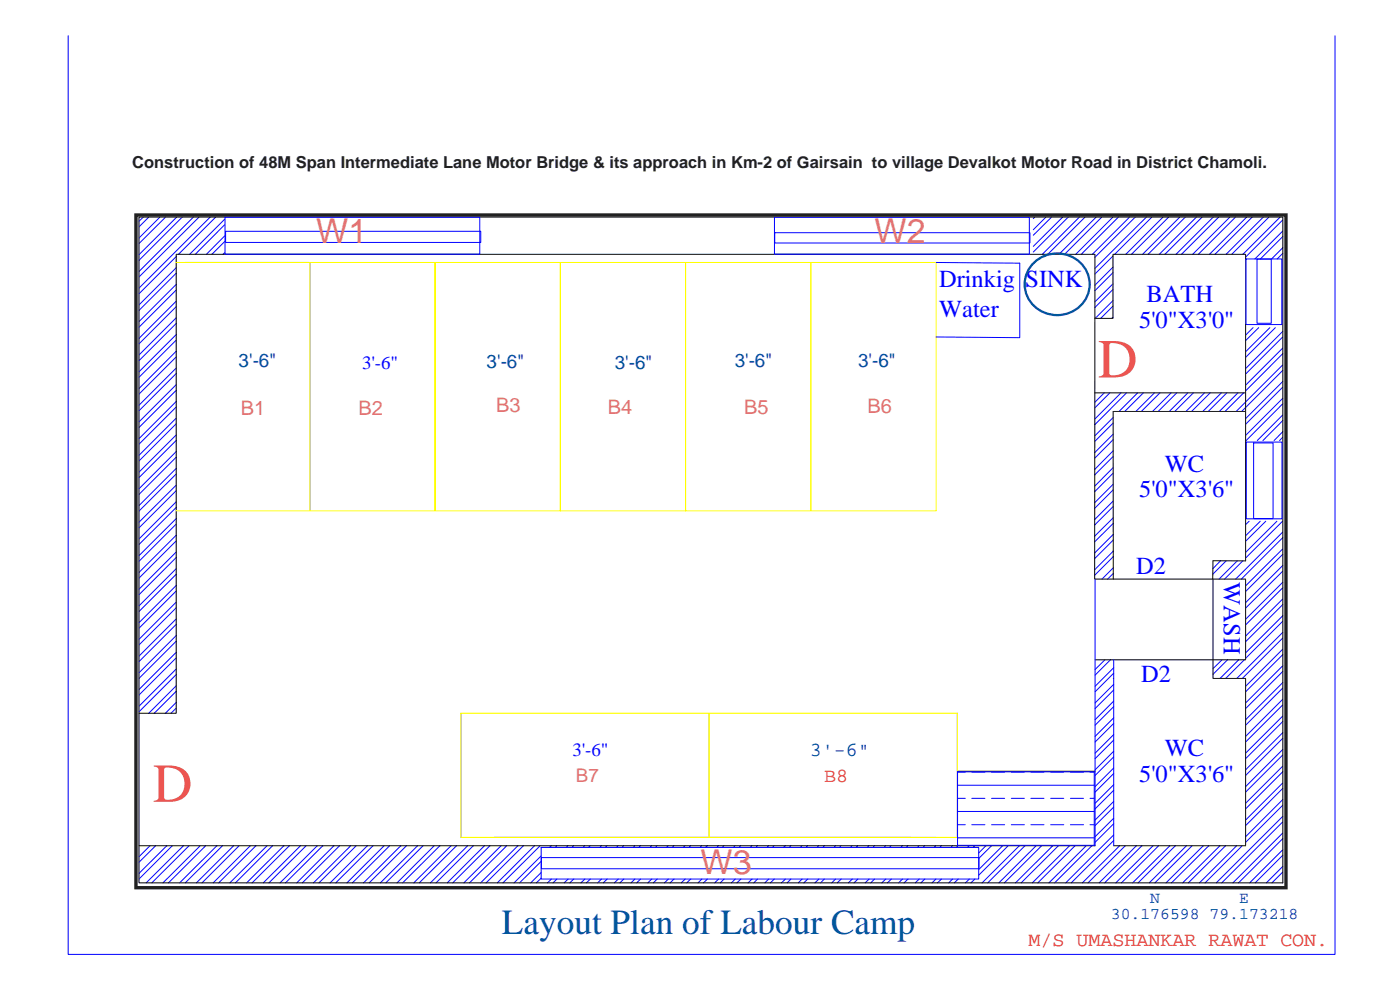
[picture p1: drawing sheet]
<svg xmlns="http://www.w3.org/2000/svg" width="420mm" height="297mm" viewBox="0 0 420 297" stroke-linecap="round" stroke-linejoin="round" font-family="sans-serif">
<!-- layer: 0 -->
<g fill="none" stroke="#00f" stroke-width=".3">
<path d="M20.5 10.7v275.7h380.2v-275.7M43 65.1l-1.3 1.3M44.7 65.1l-3 3M48 65.1l-6.3 6.3M49.7 65.1l-8 8M52.9 77l-11.2 11.2M53.1 65.1l-11.4 11.3M54.7 65.1l-13 13M55.4 78.8h37.6v74.5M58.1 65.1l-16.4 16.4M59.7 65.1l-18 18M63.1 65.1l-21.4 21.4"/>
<path d="M64.7 65.1l-11.1 11.2M67.4 65.8l-10.5 10.5M67.4 70.8l-5.5 5.5M67.4 75.8l-.5 .5M67.4 67.5l-8.8 8.8M67.4 72.5l-3.8 3.8M67.5 65.2h76.5v11.1h-76.5zM67.7 69.4h76.6v3.3h-76.6zM232.4 65.2h76.5v11.1h-76.5zM232.5 69.8h76.6v3.1h-76.6zM280.9 78.8l25.1 .2v22.3l-25.1-.2M310.6 65.1l-.5 .5"/>
<path d="M313.9 65.1l-3.8 3.8M315.6 65.1l-5.5 5.5M319 65.1l-8.9 8.8M320.6 65.1l-10.5 10.5M323.9 65.1l-11.1 11.2M325.6 65.1l-11.1 11.2M329 65.1l-11.2 11.2M330.7 65.1l-11.2 11.2M334 65.1l-11.2 11.2M334 76.8l-5.4 5.4M335.7 65.1l-11.2 11.2M339 65.1l-11.2 11.2"/>
<path d="M340.7 65.1l-12.1 12.1M344.1 65.1l-15.5 15.4M345.7 65.1l-11.2 11.2M349.1 65.1l-11.2 11.2M350.7 65.1l-11.1 11.2M354.1 65.1l-11.2 11.2M355.7 65.1l-11.1 11.2M359.1 65.1l-11.2 11.2M360.8 65.1l-11.2 11.2M364.1 65.1l-11.2 11.2M365.8 65.1l-11.2 11.2M369.1 65.1l-11.2 11.2"/>
<path d="M370.8 65.1l-11.2 11.2M373.9 77.7h10.8v19.7h-10.8zM374.2 65.1l-11.2 11.2M375.8 65.1l-11.2 11.2M377.2 77.7h4.3v19.3h-4.3zM379.2 65.1l-11.2 11.2M380.8 65.1l-11.1 11.2M384.2 65.1l-11.2 11.2M385 69.3l-8.4 8.4M385 76l-1.7 1.7M385 74.3l-3.4 3.4M385 66l-11.2 11.1"/>
<path d="M385 71l-6.7 6.7M52.9 80.3l-11.2 11.2M52.9 85.3l-11.2 11.2M52.9 90.4l-11.2 11.1M52.9 95.3l-11.2 11.2M52.9 82l-11.2 11.1M52.9 87l-11.2 11.2M52.9 92l-11.2 11.2M52.9 97l-11.2 11.2M334 90.2l-5.3 5.3M334 80.2l-5.4 5.4M334 85.1l-5.4 5.5"/>
<path d="M334 95.2l-.3 .3M334 81.8l-5.4 5.4M334 86.8l-5.4 5.5M334 91.8l-3.7 3.7M376.1 98.3l-2.3 2.3M377.8 98.3l-4 3.9M381.1 98.3l-7.3 7.3M382.7 98.3l-8.9 8.9M385 99.4l-11.2 11.2M52.9 100.4l-11.2 11.2M52.9 105.4l-11.2 11.2M52.9 110.4l-11.2 11.2"/>
<path d="M52.9 115.4l-11.2 11.2M52.9 102l-11.2 11.2M52.9 107.1l-11.2 11.2M52.9 112.1l-11.2 11.1M52.9 117.1l-11.2 11.2M331.4 117.9l-2.8 2.8M333.1 117.9l-4.5 4.5M336.4 117.9l-7.8 7.8M338.1 117.9l-9.5 9.5M341.4 117.9l-5.6 5.6M343.1 117.9l-5.6 5.6M346.5 117.9l-5.6 5.6"/>
<path d="M348.1 117.9l-5.6 5.6M351.5 117.9l-5.6 5.6M353.2 117.9l-5.6 5.6M356.5 117.9l-5.6 5.6M358.2 117.9l-5.6 5.6M361.5 117.9l-5.6 5.6M363.2 117.9l-5.6 5.6M366.5 117.9l-5.6 5.6M368.2 117.9l-5.6 5.6M371.5 117.9l-5.6 5.6M373.2 117.9l-5.6 5.6M385 109.4l-14 14.1"/>
<path d="M385 116.1l-11.2 11.2M385 104.4l-11.2 11.2M385 119.5l-11.2 11.2M385 101.1l-11.2 11.1M385 106.1l-11.2 11.2M385 111.1l-12.4 12.4M385 114.4l-11.2 11.2M52.9 120.5l-11.2 11.1M52.9 125.4l-11.2 11.2M52.9 130.5l-11.2 11.2M52.9 135.5l-11.2 11.2M52.9 122.1l-11.2 11.2"/>
<path d="M52.9 127.1l-11.2 11.2M52.9 132.1l-11.2 11.2M52.9 137.2l-11.2 11.2M334.1 126.9l-5.5 5.5M334.1 125.3l-5.5 5.5M334.1 130.3l-5.5 5.5M334.1 135.3l-5.5 5.5M334.1 131.9l-5.5 5.6M334.1 137l-5.5 5.5M374 132.6h10.7v23.1h-10.7zM376.2 132.9h5.9v22.7h-5.9zM385 121.1l-11 11.1"/>
<path d="M385 124.5l-7.7 7.7M385 129.5l-2.6 2.7M385 126.2l-6 6M385 131.2l-1 1M52.9 140.5l-11.2 11.2M52.9 145.6l-11.2 11.1M52.9 150.6l-11.2 11.1M52.9 155.6l-11.2 11.1M52.9 142.2l-11.2 11.1M52.9 147.2l-11.2 11.2M52.9 152.2l-11.2 11.2M52.9 157.2l-11.2 11.2"/>
<path d="M334.1 147l-5.6 5.5M334.1 140.3l-5.5 5.6M334.1 145.3l-5.6 5.5M334.1 150.3l-5.6 5.6M334.1 142l-5.5 5.5M334.1 152l-5.6 5.5M334.1 155.3l-5.6 5.6M334.1 157l-5.6 5.6M374.9 156.4l-1.1 1M378.2 156.4l-4.4 4.4M379.9 156.4l-6.1 6M383.2 156.4l-9.4 9.3"/>
<path d="M384.9 156.4l-11.1 11M385 159.6l-14.1 14.2M52.9 160.6l-11.2 11.2M52.9 165.6l-11.2 11.2M52.9 170.6l-11.2 11.2M52.9 175.7l-11.2 11.1M52.9 162.3l-11.2 11.2M52.9 167.3l-11.2 11.1M52.9 172.3l-11.2 11.2M52.9 177.3l-11.2 11.2M328.6 173.9v79.9M334.1 160.3l-5.6 5.6"/>
<path d="M334.1 167l-5.6 5.6M334.1 165.4l-5.6 5.6M334.1 170.4l-3.4 3.4M334.1 162l-5.6 5.6M334.1 172.1l-1.7 1.7M366.3 168.2l-2.3 2.4M368 168.3l-4 4M371.3 168.3l-5.4 5.5M373 168.3l-5.5 5.5M385 164.6l-11.2 11.2M385 169.6l-11.2 11.2M385 174.7l-11.2 11.1"/>
<path d="M385 179.7l-11.2 11.2M385 161.3l-12.5 12.5M385 166.3l-11.2 11.2M385 171.3l-11.2 11.2M385 176.3l-11.2 11.2M52.9 180.7l-11.2 11.1M52.9 185.7l-11.2 11.2M52.9 190.7l-11.2 11.2M52.9 195.7l-11.2 11.2M52.9 182.3l-11.2 11.2M52.9 187.3l-11.2 11.2M52.9 192.4l-11.2 11.2"/>
<path d="M52.9 197.4l-11.2 11.1M331.6 198l-3 2.9M333.3 198l-4.7 4.6M334.2 198v55.8M366.7 198l-2.7 2.6M368.4 198l-4.4 4.3M371.7 198l-5.5 5.6M373.4 198l-5.6 5.6M385 184.7l-11.2 11.2M385 189.7l-13.8 13.9M385 194.7l-11.2 11.2M385 199.7l-11.2 11.2"/>
<path d="M385 181.4l-11.2 11.1M385 186.4l-11.2 11.1M385 191.4l-12.2 12.2M385 196.4l-11.2 11.2M52.9 200.7l-11.2 11.2M52.9 205.8l-8.3 8.2M52.9 210.7l-3.3 3.3M52.9 202.4l-11.2 11.2M52.9 207.4l-6.6 6.6M52.9 212.4l-1.6 1.6M138.3 214v37.3M212.8 214v37.3"/>
<path d="M287.3 214v37.3M334.2 200.3l-5.6 5.6M334.2 205.3l-5.6 5.6M334.2 210.4l-5.6 5.6M334.2 215.4l-5.6 5.6M334.2 202l-5.6 5.6M334.2 207l-5.6 5.6M334.2 212l-5.6 5.6M334.2 217.1l-5.6 5.5M385 204.8l-11.2 11.2M385 209.8l-11.2 11.2M385 214.8l-11.2 11.2"/>
<path d="M385 219.8l-11.2 11.2M385 201.4l-11.2 11.2M385 206.4l-11.2 11.2M385 211.5l-11.2 11.1M385 216.5l-11.2 11.1M287.4 231.6h41v22h-41zM287.4 235.6h41M287.4 231.7h2.3M287.4 239.5h2.3M291.6 231.7h4M291.6 239.5h4M297.6 231.7h3.9"/>
<path d="M297.6 239.5h3.9M303.5 231.7h3.9M303.5 239.5h3.9M309.4 231.7h3.9M309.4 239.5h3.9M315.3 231.7h3.9M315.3 239.5h3.9M321.2 231.7h4M321.2 239.5h4M327.1 231.7h1.3M327.1 239.5h1.3M334.2 220.4l-5.6 5.6"/>
<path d="M334.2 225.4l-5.6 5.6M334.2 230.4l-5.6 5.6M334.2 235.4l-5.6 5.6M334.2 222.1l-5.6 5.5M334.2 227.1l-5.6 5.6M334.2 232.1l-5.6 5.6M334.2 237.1l-5.6 5.6M385 224.8l-11.2 11.2M385 229.8l-11.2 11.2M385 234.9l-11.2 11.2M385 239.9l-11.2 11.2M385 221.5l-11.2 11.2"/>
<path d="M385 226.5l-11.2 11.2M385 231.5l-11.2 11.2M385 236.5l-11.2 11.2M45 253.8l-3.3 3.3M46.7 253.8l-5 4.9M50.1 253.8l-8.4 8.3M51.7 253.8l-10 10M55 253.8l-11.1 11.1M56.7 253.8l-11.1 11.1M60.1 253.8l-11.2 11.1M61.7 253.8l-11.1 11.1M65.1 253.8l-11.2 11.1"/>
<path d="M66.8 253.8l-11.2 11.1M70.1 253.8l-11.2 11.1M71.8 253.8l-11.2 11.1M75.1 253.8l-11.1 11.1M76.8 253.8l-11.2 11.1M80.2 253.8l-11.2 11.1M81.8 253.8l-11.1 11.1M85.2 253.8l-11.2 11.1M86.8 253.8l-11.1 11.1M90.2 253.8l-11.2 11.1M91.9 253.8l-11.2 11.1M95.2 253.8l-11.2 11.1"/>
<path d="M96.9 253.8l-11.2 11.1M100.2 253.8l-11.2 11.1M101.9 253.8l-11.2 11.1M105.3 253.8l-11.2 11.1M106.9 253.8l-11.2 11.1M110.3 253.8l-11.2 11.1M111.9 253.8l-11.1 11.1M115.3 253.8l-11.2 11.1M116.9 253.8l-11.1 11.1M120.3 253.8l-11.2 11.1M122 253.8l-11.2 11.1M125.3 253.8l-11.2 11.1"/>
<path d="M127 253.8l-11.2 11.1M130.3 253.8l-11.2 11.1M132 253.8l-11.2 11.1M135.4 253.8l-11.2 11.1M137 253.8l-11.2 11.1M140.3 253.8l-11.1 11.1M142 253.8l-11.1 11.1M145.4 253.8l-11.2 11.1M147 253.8l-11.1 11.1M150.4 253.8l-11.2 11.1M152.1 253.8l-11.2 11.1M155.4 253.8l-11.2 11.1"/>
<path d="M157.1 253.8l-11.2 11.1M160.4 253.8l-11.2 11.1M162.1 253.8l-11.2 11.1M162.4 254.3h131.3v9.5h-131.3zM162.4 256.8l-8.1 8.1M162.4 258.5l-6.5 6.4M162.5 257.3h131.3v3.4h-131.3zM165.5 253.8l-.6 .5M167.1 253.8l-.5 .5M168.2 251.3h112.7M170.4 253.8l-.5 .5M172.1 253.8l-.5 .5"/>
<path d="M175.5 253.8l-.6 .5M177.1 253.8l-.5 .5M180.5 253.8l-.5 .5M182.2 253.8l-.6 .5M185.5 253.8l-.5 .5M187.2 253.8l-.5 .5M190.5 253.8l-.5 .5M192.2 253.8l-.5 .5M195.6 253.8l-.6 .5M197.2 253.8l-.5 .5M200.5 253.8l-.5 .5M202.2 253.8l-.5 .5"/>
<path d="M205.6 253.8l-.6 .5M207.2 253.8l-.5 .5M210.6 253.8l-.5 .5M212.3 253.8l-.6 .5M215.6 253.8l-.5 .5M217.3 253.8l-.5 .5M220.6 253.8l-.5 .5M222.3 253.8l-.5 .5M225.7 253.8l-.6 .5M227.3 253.8l-.5 .5M230.6 253.8l-.5 .5M232.3 253.8l-.5 .5"/>
<path d="M235.7 253.8l-.6 .5M237.4 253.8l-.6 .5M240.7 253.8l-.5 .5M242.4 253.8l-.6 .5M245.7 253.8l-.5 .5M247.4 253.8l-.5 .5M250.8 253.8l-.6 .5M252.4 253.8l-.5 .5M255.7 253.8l-.5 .5M257.4 253.8l-.5 .5M260.8 253.8l-.6 .5M262.4 253.8l-.5 .5"/>
<path d="M265.8 253.8l-.5 .5M267.5 253.8l-.6 .5M270.8 253.8l-.5 .5M272.5 253.8l-.5 .5M275.8 253.8l-.5 .5M277.5 253.8l-.5 .5M280.9 253.8l-.6 .5M282.5 253.8l-.5 .5M285.8 253.8l-.5 .5M287.4 243.5h41M287.4 251.4h41M287.4 247.5h2.3"/>
<path d="M287.5 253.8l-.5 .5M290.9 253.8l-.6 .5M291.6 247.5h4M292.5 253.8l-.5 .5M295.9 253.8l-2.2 2.1M297.6 253.8l-3.8 3.7M297.6 247.5h3.9M300.9 253.8l-7.1 7M302.6 253.8l-8.8 8.8M303.5 247.5h3.9M305.9 253.8l-11.2 11.1M307.6 253.8l-11.2 11.1"/>
<path d="M309.4 247.5h3.9M311 253.8l-11.2 11.1M312.6 253.8l-11.2 11.1M315.3 247.5h3.9M315.9 253.8l-11.1 11.1M317.6 253.8l-11.1 11.1M321 253.8l-11.2 11.1M321.2 247.5h4M322.6 253.8l-11.1 11.1M326 253.8l-11.2 11.1M327.1 247.5h1.3M327.7 253.8l-11.2 11.1"/>
<path d="M334.2 240.5l-5.6 5.6M334.2 245.5l-5.6 5.6M334.2 250.5l-14.4 14.4M334.2 242.2l-5.6 5.5M334.2 247.2l-5.6 5.5M334.2 252.2l-12.7 12.7M336 253.8l-11.2 11.1M337.7 253.8l-11.2 11.1M341.1 253.8l-11.2 11.1M342.7 253.8l-11.2 11.1M346 253.8l-11.1 11.1M347.7 253.8l-11.1 11.1"/>
<path d="M351.1 253.8l-11.2 11.1M352.7 253.8l-11.1 11.1M356.1 253.8l-11.2 11.1M357.8 253.8l-11.2 11.1M361.1 253.8l-11.2 11.1M362.8 253.8l-11.2 11.1M366.1 253.8l-11.2 11.1M367.8 253.8l-11.2 11.1M371.2 253.8l-11.2 11.1M372.8 253.8l-11.1 11.1M385 244.9l-20 20M385 249.9l-15 15"/>
<path d="M385 254.9l-10 10M385 259.9l-5 5M385 241.6l-11.2 11.1M385 246.6l-18.3 18.3M385 251.6l-13.3 13.3M385 256.6l-8.3 8.3M162.4 261.8l-3.1 3.1M162.4 263.5l-1.4 1.4M165.5 263.8l-1.2 1.1M167.1 263.8l-1.1 1.1M170.5 263.8l-1.2 1.1M172.2 263.8l-1.2 1.1"/>
<path d="M175.5 263.8l-1.2 1.1M177.2 263.8l-1.2 1.1M180.5 263.8l-1.2 1.1M182.2 263.8l-1.2 1.1M185.6 263.8l-1.2 1.1M187.2 263.8l-1.2 1.1M190.6 263.8l-1.2 1.1M192.2 263.8l-1.1 1.1M195.6 263.8l-1.2 1.1M197.2 263.8l-1.1 1.1M200.6 263.8l-1.2 1.1M202.3 263.8l-1.2 1.1"/>
<path d="M205.6 263.8l-1.2 1.1M207.3 263.8l-1.2 1.1M210.6 263.8l-1.1 1.1M212.3 263.8l-1.2 1.1M215.7 263.8l-1.2 1.1M217.3 263.8l-1.1 1.1M220.7 263.8l-1.2 1.1M222.3 263.8l-1.1 1.1M225.7 263.8l-1.2 1.1M227.3 263.8l-1.1 1.1M230.7 263.8l-1.2 1.1M232.4 263.8l-1.2 1.1"/>
<path d="M235.7 263.8l-1.2 1.1M237.4 263.8l-1.2 1.1M240.7 263.8l-1.1 1.1M242.4 263.8l-1.2 1.1M245.8 263.8l-1.2 1.1M247.4 263.8l-1.1 1.1M250.8 263.8l-1.2 1.1M252.4 263.8l-1.1 1.1M255.8 263.8l-1.2 1.1M257.5 263.8l-1.2 1.1M260.8 263.8l-1.2 1.1M262.5 263.8l-1.2 1.1"/>
<path d="M265.8 263.8l-1.2 1.1M267.5 263.8l-1.2 1.1M270.9 263.8l-1.2 1.1M272.5 263.8l-1.2 1.1M275.9 263.8l-1.2 1.1M277.6 263.8l-1.2 1.1M280.9 263.8l-1.2 1.1M282.5 263.8l-1.1 1.1M285.9 263.8l-1.2 1.1M287.6 263.8l-1.2 1.1M290.9 263.8l-1.2 1.1M292.6 263.8l-1.2 1.1"/>
<path d="M385 261.6l-3.3 3.3"/>
</g>
<path d="M41.7 65.1h343.3v199.8h-343.3zM328.6 95.5h5.4v-19.2h39.8v92l-9.8-.1v5.6M328.6 117.9h45.2M373.8 123.5h-39.7v50.3M364 173.9v29.7h9.8v50.2h-39.6M328.6 198h45.2v-24.2h-45.3l.1-97.5h-275.7v137.7h-11.2M334.1 203.6h.1M287.3 231.4h41.3M41.7 253.8h286.9M148.3 251.3h125" fill="none" stroke="#000" stroke-width=".3"/>
<path d="M52.7 78.8h228.2M52.9 153.3h228v-74.5h-37.6v74.5v-74.5h-37.5v74.5v-74.5h-37.6v74.5v-74.5h-37.6v74.5v-74.5h-37.6v74.5M138.3 214h74.5v37.3h-74.5zM212.8 214h74.5v37.3h-74.5z" fill="none" stroke="#ff0" stroke-width=".3"/>
<path d="M310 79.1a9.8 9.8 0 0 1 10.5-2.5 9.8 9.8 0 0 1 6.5 8.7 9.8 9.8 0 0 1-9.7 9.2 9.8 9.8 0 0 1-9.8-9.2 9 9 0 0 1 2.5-6.2z" fill="none" stroke="#01579b" stroke-width=".67" stroke-linecap="butt"/>
<g fill="#fff" stroke="#fff" stroke-width=".67" stroke-linecap="butt">
<path d="M140.9 222.3h10.4v22.9h-10.4z"/>
<path d="M41.5 28.9h353.3v28.6h-353.3z"/>
</g>
<path d="M40.8 64.5h345.1v201.8h-345.1z" fill="none" stroke="#212121" stroke-width="1" stroke-linecap="butt"/>
<g font-size="16.5" fill="#ef5350">
<text x="329.5" y="113.2">D</text>
<text x="45.9" y="240.6">D</text>
</g>
<text font-size="10.6" fill="#01579b" x="150.6" y="280.1">Layout Plan of Labour Camp</text>
<g font-size="10.2" fill="#e57373">
<text x="94.9" y="73">W1</text>
<text x="262.5" y="73">W2</text>
<text x="210.3" y="262.1">W3</text>
</g>
<g font-size="7.3" fill="#00f">
<text x="281.8" y="86.1">Drinkig</text>
<text x="307.8" y="86.2">SINK</text>
<text x="281.9" y="95.2">Water</text>
<text x="344.1" y="90.6">BATH</text>
<text x="341.8" y="98.4">5'0&quot;X3'0&quot;</text>
<text x="349.6" y="141.5">WC</text>
<text x="341.8" y="149.2">5'0&quot;X3'6&quot;</text>
<text x="341" y="172.3">D2</text>
<text x="367.3" y="174.7" transform="rotate(90 367.3 174.7)">WASH</text>
<text x="342.4" y="204.5">D2</text>
<text x="349.6" y="226.8">WC</text>
<text x="341.8" y="234.6">5'0&quot;X3'6&quot;</text>
</g>
<g font-size="6" fill="#e57373">
<text x="72.3" y="124.5">B1</text>
<text x="107.6" y="124.5">B2</text>
<text x="148.9" y="123.5">B3</text>
<text x="182.4" y="124.2">B4</text>
<text x="223.3" y="124.2">B5</text>
<text x="260.4" y="123.8">B6</text>
</g>
<text font-size="6" fill="#01579b" x="243.1" y="226.8">3'-6&quot;</text>
<text font-size="6" fill="#f44336" x="247.3" y="234.6">B8</text>
<text font-size="6" fill="#b71c1c" x="308.7" y="284">M/S UMASHANKAR RAWAT CON.</text>
<g font-size="5.6" fill="#01579b">
<text x="71.6" y="110.1">3'-6&quot;</text>
<text x="146.1" y="110.4">3'-6&quot;</text>
<text x="184.5" y="110.8">3'-6&quot;</text>
<text x="220.5" y="110.1">3'-6&quot;</text>
<text x="257.5" y="110.1">3'-6&quot;</text>
</g>
<g font-size="5.6" fill="#00f">
<text x="108.7" y="110.8">3'-6&quot;</text>
<text x="171.8" y="226.8">3'-6&quot;</text>
</g>
<text font-size="5.6" fill="#e57373" x="172.9" y="234.6">B7</text>
<text font-size="4.9" fill="#212121" x="39.7" y="50.4">Construction of 48M Span Intermediate Lane Motor Bridge &amp; its approach in Km-2 of Gairsain to village Devalkot Motor Road in District Chamoli.</text>
<g font-size="4.9" fill="#01579b">
<text x="333.4" y="275.9">30.176598 79.173218</text>
<text x="345.2" y="270.9">N</text>
<text x="371.9" y="270.9">E</text>
</g>
</svg>
